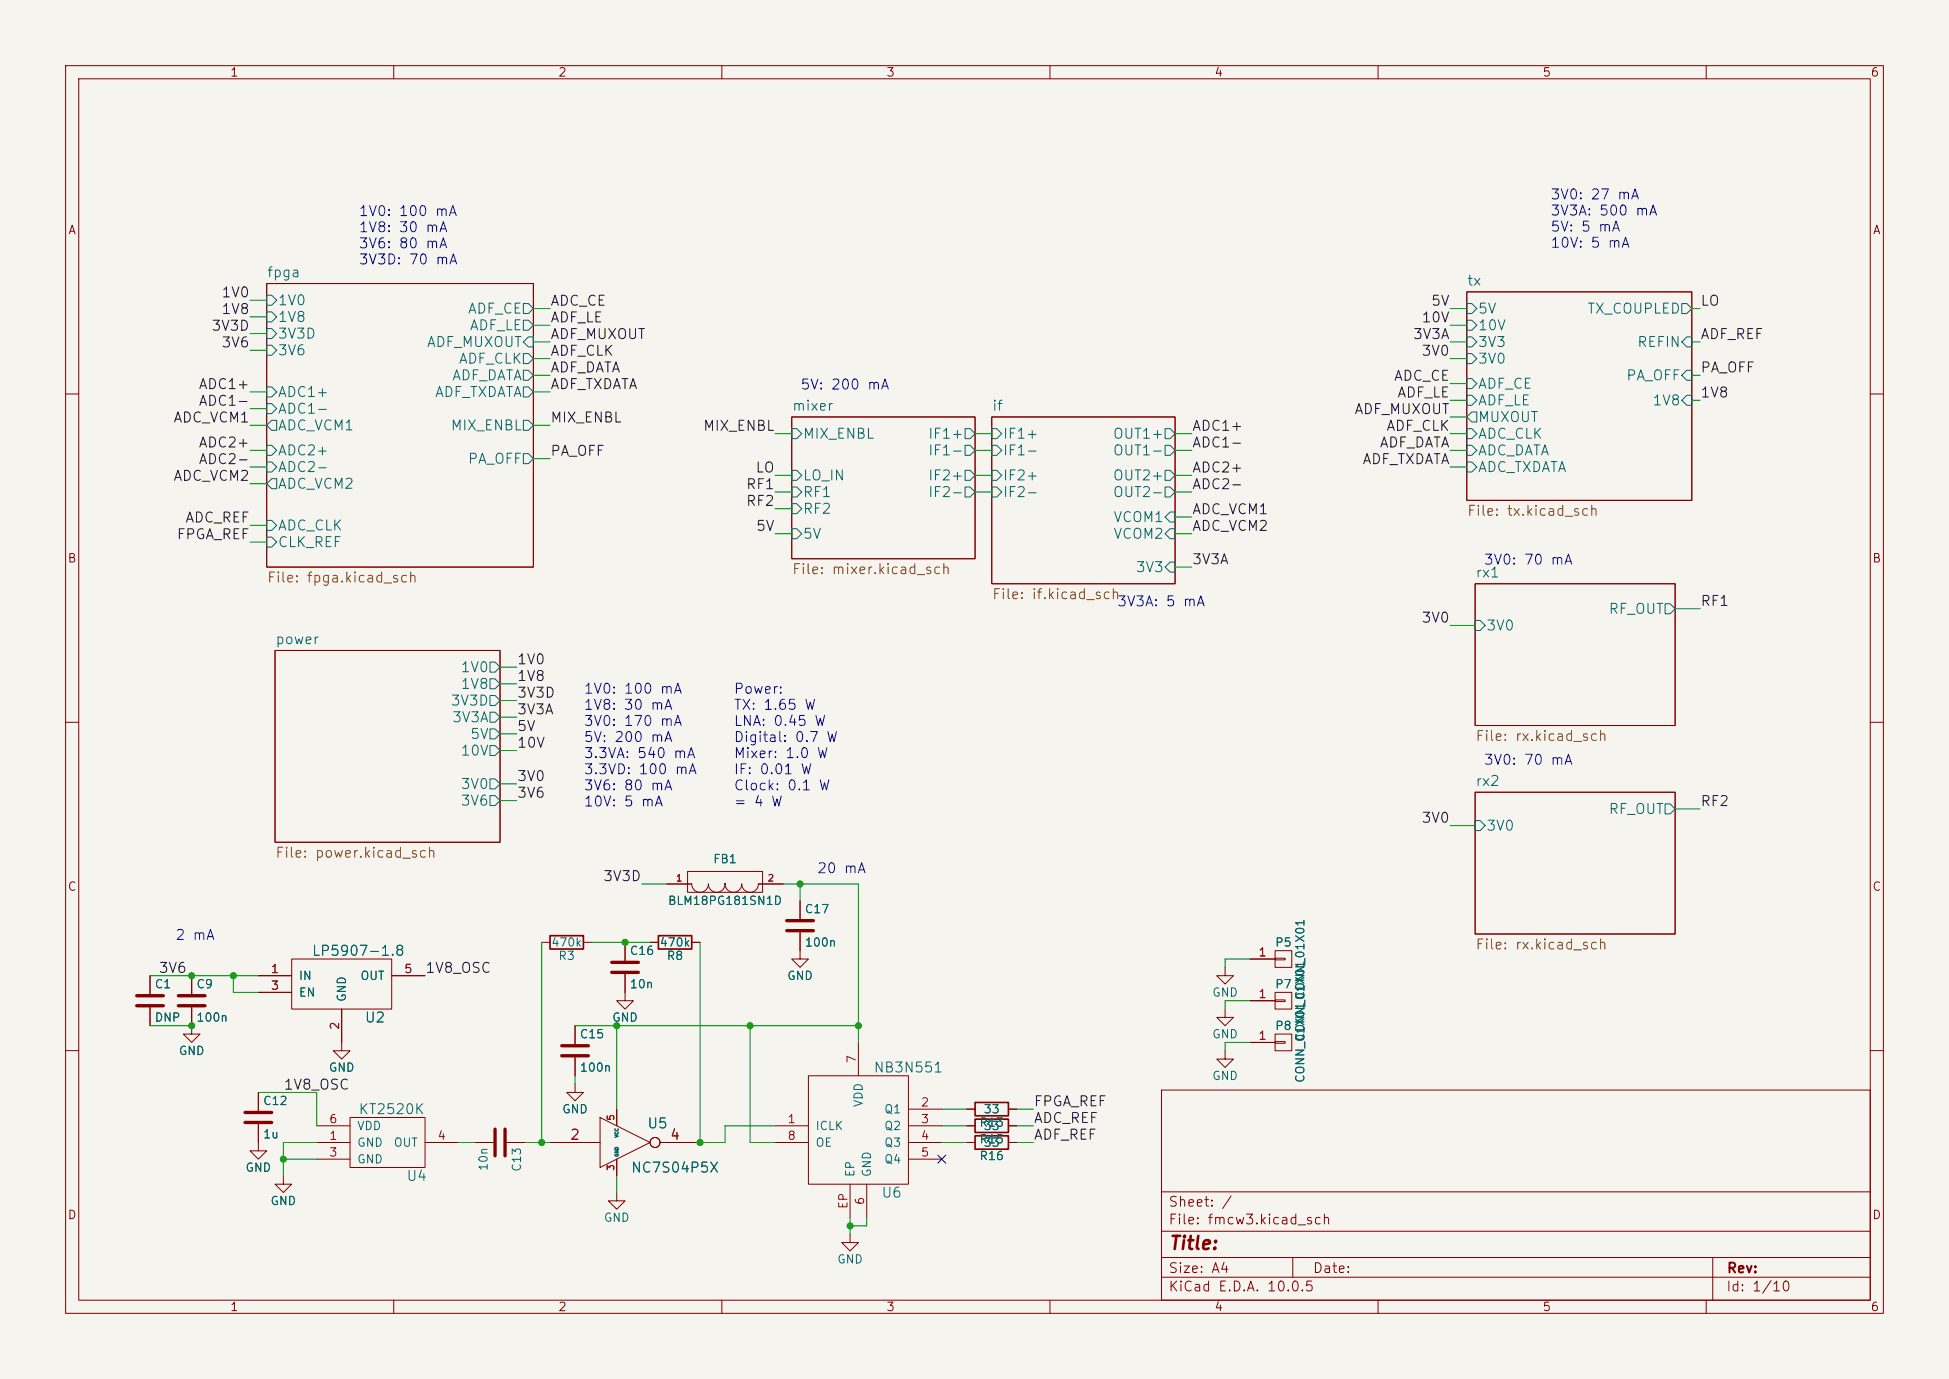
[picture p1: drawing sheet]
<svg xmlns="http://www.w3.org/2000/svg" width="297mm" height="210mm" viewBox="0 0 297 210" stroke-linecap="round" stroke-linejoin="round" font-family="sans-serif">
<path d="M0 0h297v210h-297z" fill="#f5f4ef" stroke="#f5f4ef" stroke-width=".15"/>
<g fill="none" stroke="#840000" stroke-width=".15">
<path d="M10 10h277v190h-277zM12 12h273v186h-273zM60 10v2M110 10v2M160 10v2M210 10v2M260 10v2M40.6 43.2h40.7v43.2h-40.7zM223.5 44.5h34.3v31.7h-34.3zM10 60h2M120.6 63.5h28v21.6h-28zM151.1 63.5h28v25.4h-28z"/>
<path d="M285 60h2M41.9 99.1h34.3v29.2h-34.3zM224.8 88.9h30.5v21.6h-30.5zM10 110h2M285 110h2M101.6 134.6h3.8a1.27 1.27 0 0 0 1.3 1.3 1.27 1.27 0 0 0 1.2-1.3 1.27 1.27 0 0 0 1.3 1.3 1.27 1.27 0 0 0 1.3-1.3 1.27 1.27 0 0 0 1.3 1.3 1.27 1.27 0 0 0 1.2-1.3 1.27 1.27 0 0 0 1.3 1.3 1.27 1.27 0 0 0 1.3-1.3h3.8M104.8 132.7h11.4v3.2h-11.4zM121.9 137.2v2.8M224.8 120.7h30.5v21.5h-30.5zM22.9 148.6v2.8M22.9 153.4v2.8M29.2 153.4v4.1h1.3l-1.3 1.3-1.3-1.3h1.3"/>
<path d="M29.2 148.6v2.8M39.4 148.6h5M39.4 151.1h5M44.4 146.1h15.3v7.6h-15.3zM52.1 153.7v6.3h1.2l-1.2 1.3-1.3-1.3h1.3M59.7 148.6h5.1M82.5 143.5h1.3M87.6 156.2v2.8M88.9 143.5h1.3M95.2 148.3v4.1h1.3l-1.3 1.3-1.2-1.3h1.2M95.2 143.5v2.8M99.1 143.5h1.2"/>
<path d="M105.4 143.5h1.3M121.9 142v4.1h1.3l-1.3 1.2-1.3-1.2h1.3M130.8 158.8v5M186.7 153.7v1.2h1.3l-1.3 1.3-1.3-1.3h1.3M186.7 147.3v1.3h1.3l-1.3 1.3-1.3-1.3h1.3M190.5 146.1h3.8M190.5 158.8h3.8M190.5 152.4h3.8M194.3 144.8h2.5v2.5h-2.5zM194.3 145.9h1.5v.3h-1.5zM194.3 157.5h2.5v2.5h-2.5zM194.3 158.6h1.5v.3h-1.5z"/>
<path d="M194.3 151.1h2.5v2.6h-2.5zM194.3 152.3h1.5v.2h-1.5zM10 160h2M39.4 171.2v4.1h1.2l-1.2 1.2-1.3-1.2h1.3M39.4 166.4v2.8M43.2 179.1v1.2h1.2l-1.2 1.3-1.3-1.3h1.3M48.3 171.5h5M48.3 174h5M48.3 176.5h5M53.3 170.2h11.5v7.6h-11.5zM64.8 174h5M72.4 174h2.8"/>
<path d="M77.2 174h2.8M83.8 174h7.6M87.6 165.1v1.3h1.3l-1.3 1.2-1.2-1.2h1.2M87.6 161v2.8M91.4 170.2l7.7 3.8-7.7 3.8zM94 168.9v2.6M94 176.5v2.6M100.6 174h6.1M118.1 171.5h5.1M118.1 174h5.1M123.2 163.8h15.2v16.5h-15.2zM138.4 171.5h5.1"/>
<path d="M138.4 168.9h5.1M138.4 174h5.1M138.4 176.5h5.1M147.3 171.5h1.3M147.3 168.9h1.3M147.3 174h1.3M153.7 171.5h1.2M153.7 168.9h1.2M153.7 174h1.2M177 166h108v32h-108zM186.7 160v1.3h1.3l-1.3 1.3-1.3-1.3h1.3M285 160h2"/>
<path d="M60 198v2M94 181.6v1.3h1.2l-1.2 1.3-1.3-1.3h1.3M110 198v2M129.5 188v1.2h1.3l-1.3 1.3-1.2-1.3h1.2M129.5 180.3v5.1M132.1 180.3v5.1M160 198v2M177 194.5h108M177 191.5h108M177 187.5h108M177 181.5h108M197 191.5v3"/>
<path d="M210 198v2M260 198v2M261 191.5v6.5"/>
<circle cx="99.8" cy="174" r=".76"/>
</g>
<g fill="none" stroke="#006464" stroke-width=".15">
<path d="M40.6 45h.8l.8 .7-.8 .8h-.8zM40.6 50h.8l.8 .8-.8 .8h-.8zM40.6 47.5h.8l.8 .8-.8 .7h-.8zM40.6 52.6h.8l.8 .7-.8 .8h-.8zM40.6 58.9h.8l.8 .8-.8 .8h-.8zM79.8 46.2h.7l.8 .8-.8 .8h-.7zM79.8 48.8h.7l.8 .7-.8 .8h-.7zM79.8 53.8h.7l.8 .8-.8 .8h-.7zM79.8 56.4h.7l.8 .8-.8 .7h-.7zM79.8 58.9h.7l.8 .8-.8 .8h-.7zM80.5 51.3h.8v1.5h-.8l-.7-.7zM223.5 57.7h.8l.7 .7-.7 .8h-.8z"/>
<path d="M223.5 48.8h.8l.7 .7-.7 .8h-.8zM223.5 46.2h.8l.7 .8-.7 .8h-.8zM223.5 51.3h.8l.7 .8-.7 .7h-.8zM223.5 53.8h.8l.7 .8-.7 .8h-.8zM256.3 46.2h.7l.8 .8-.8 .8h-.7zM257 51.3h.8v1.5h-.8l-.7-.7zM257 56.4h.8v1.5h-.8l-.7-.7zM40.6 79.2h.8l.8 .8-.8 .8h-.8zM40.6 61.5h.8l.8 .7-.8 .8h-.8zM40.6 67.8h.8l.8 .8-.8 .7h-.8zM40.6 70.4h.8l.8 .7-.8 .8h-.8zM41.4 64h.8v1.5h-.8l-.8-.7z"/>
<path d="M41.4 72.9h.8v1.5h-.8l-.8-.7zM79.8 64h.7l.8 .8-.8 .7h-.7zM79.8 69.1h.7l.8 .8-.8 .7h-.7zM120.6 65.3h.8l.8 .7-.8 .8h-.8zM120.6 71.6h.8l.8 .8-.8 .8h-.8zM120.6 74.2h.8l.8 .7-.8 .8h-.8zM120.6 76.7h.8l.8 .8-.8 .7h-.8zM147.1 65.3h.7l.8 .7-.8 .8h-.7zM147.1 67.8h.7l.8 .8-.8 .7h-.7zM147.1 71.6h.7l.8 .8-.8 .8h-.7zM147.1 74.2h.7l.8 .7-.8 .8h-.7zM151.1 65.3h.8l.8 .7-.8 .8h-.8z"/>
<path d="M151.1 67.8h.8l.8 .8-.8 .7h-.8zM151.1 71.6h.8l.8 .8-.8 .8h-.8zM151.1 74.2h.8l.8 .7-.8 .8h-.8zM177.5 65.3h.8l.8 .7-.8 .8h-.8zM177.5 67.8h.8l.8 .8-.8 .7h-.8zM177.5 71.6h.8l.8 .8-.8 .8h-.8zM177.5 74.2h.8l.8 .7-.8 .8h-.8zM178.3 78h.8v1.5h-.8l-.8-.8zM223.5 70.4h.8l.7 .7-.7 .8h-.8zM223.5 65.3h.8l.7 .7-.7 .8h-.8zM223.5 67.8h.8l.7 .8-.7 .7h-.8zM223.5 60.2h.8l.7 .8-.7 .7h-.8z"/>
<path d="M224.3 62.7h.7v1.6h-.7l-.8-.8zM257 60.2h.8v1.5h-.8l-.7-.7zM40.6 81.8h.8l.8 .8-.8 .7h-.8zM120.6 80.5h.8l.8 .8-.8 .7h-.8zM178.3 85.6h.8v1.5h-.8l-.8-.7zM178.3 80.5h.8v1.5h-.8l-.8-.7zM224.8 94.5h.8l.7 .8-.7 .7h-.8zM253.7 91.9h.8l.8 .8-.8 .8h-.8zM74.7 111h.7l.8 .8-.8 .7h-.7zM74.7 100.8h.7l.8 .8-.8 .8h-.7zM74.7 105.9h.7l.8 .8-.8 .7h-.7zM74.7 103.4h.7l.8 .7-.8 .8h-.7z"/>
<path d="M74.7 108.5h.7l.8 .7-.8 .8h-.7zM74.7 118.6h.7l.8 .8-.8 .7h-.7zM74.7 113.5h.7l.8 .8-.8 .8h-.7zM74.7 121.2h.7l.8 .7-.8 .8h-.7zM224.8 125h.8l.7 .7-.7 .8h-.8zM253.7 122.4h.8l.8 .8-.8 .8h-.8z"/>
</g>
<path d="M83.8 142.5h5.1v2h-5.1zM100.3 142.5h5.1v2h-5.1zM148.6 173h5.1v2h-5.1zM148.6 167.9h5.1v2h-5.1zM148.6 170.4h5.1v2.1h-5.1z" fill="none" stroke="#840000" stroke-width=".25"/>
<g fill="none" stroke="#840000" stroke-width=".51">
<path d="M20.8 151.6h4.1M20.8 153.2h4.1M27.2 151.6h4M27.2 153.2h4M85.6 159.3h4.1M93.2 146.6h4.1M93.2 148.1h4.1M119.9 140.2h4.1M119.9 141.7h4.1M37.3 169.4h4.1M37.3 170.9h4.1M75.4 172v4"/>
<path d="M77 172v4M85.6 160.8h4.1"/>
</g>
<circle cx="110.5" cy="134.6" r=".08" fill="#840000" stroke="#840000" stroke-width=".15"/>
<g fill="none" stroke="#009600" stroke-width=".15">
<path d="M38.1 59.7h2.5M38.1 45.7h2.5M38.1 48.3h2.5M38.1 53.3h2.5M38.1 50.8h2.5M81.3 49.5h2.5M81.3 59.7h2.5M81.3 52.1h2.5M81.3 57.2h2.5M81.3 47h2.5M81.3 54.6h2.5M221 49.5h2.5"/>
<path d="M221 52.1h2.5M221 47h2.5M221 54.6h2.5M221 58.4h2.5M257.8 52.1h1.3M257.8 57.2h1.3M257.8 47h1.3M38.1 68.6h2.5M38.1 64.8h2.5M38.1 62.2h2.5M38.1 71.1h2.5M38.1 73.7h2.5"/>
<path d="M81.3 64.8h2.5M81.3 69.9h2.5M118.1 74.9h2.5M118.1 66h2.5M118.1 72.4h2.5M118.1 77.5h2.5M148.6 74.9h2.5M148.6 68.6h2.5M148.6 66h2.5M148.6 72.4h2.5M179.1 74.9h2.5M179.1 68.6h2.5"/>
<path d="M179.1 78.7h2.5M179.1 66h2.5M179.1 72.4h2.5M221 63.5h2.5M221 61h2.5M221 68.6h2.5M221 71.1h2.5M221 66h2.5M257.8 61h1.3M38.1 80h2.5M38.1 82.6h2.5M118.1 81.3h2.5"/>
<path d="M179.1 86.4h2.5M179.1 81.3h2.5M221 95.3h3.8M255.3 92.7h3.8M76.2 109.2h2.5M76.2 104.1h2.5M76.2 101.6h2.5M76.2 106.7h2.5M76.2 111.8h2.5M76.2 119.4h2.5M76.2 114.3h2.5M76.2 121.9h2.5"/>
<path d="M97.8 134.6h3.8M119.4 134.6h11.4v24.2M121.9 134.6v2.6M221 125.7h3.8M255.3 123.2h3.8M22.9 156.2h6.3M22.9 148.6h16.5M35.6 148.6v2.5h3.8M82.5 143.5v30.5M87.6 156.2h43.2M90.2 143.5h8.9M94 156.2v12.7"/>
<path d="M106.7 143.5v30.5h3.8v-2.5h7.6M114.3 156.2v17.8h3.8M190.5 146.1h-3.8v1.2M190.5 152.4h-3.8v1.3M190.5 158.8h-3.8v1.2M39.4 166.4h8.9v5.1M43.2 176.5h5.1M48.3 174h-5.1v5.1M69.8 174h2.6M80 174h3.8M87.6 163.8v1.3M94 179.1v2.5"/>
<path d="M143.5 174h3.8M143.5 171.5h3.8M143.5 168.9h3.8M154.9 174h2.6M154.9 171.5h2.6M154.9 168.9h2.6M129.5 185.4v2.6M132.1 185.4v1.3h-2.6"/>
</g>
<path d="M142.9 175.9l1.2 1.2M144.1 175.9l-1.2 1.2" fill="none" stroke="#000084" stroke-width=".15"/>
<g fill="#009600" stroke="#009600" stroke-width=".15">
<circle cx="114.3" cy="156.2" r=".46"/>
<circle cx="106.7" cy="174" r=".46"/>
<circle cx="94" cy="156.2" r=".46"/>
<circle cx="95.2" cy="143.5" r=".46"/>
<circle cx="82.5" cy="174" r=".46"/>
<circle cx="129.5" cy="186.7" r=".46"/>
<circle cx="121.9" cy="134.6" r=".46"/>
<circle cx="130.8" cy="156.2" r=".46"/>
<circle cx="35.6" cy="148.6" r=".46"/>
<circle cx="29.2" cy="148.6" r=".46"/>
<circle cx="29.2" cy="156.2" r=".46"/>
<circle cx="43.2" cy="176.5" r=".46"/>
</g>
<text font-size="2" fill="#840000" x="178" y="190.8">Title:</text>
<g font-size="1.5" fill="#0000c2">
<text x="54.6" y="33.3">1V0: 100 mA</text>
<text x="54.6" y="35.7">1V8: 30 mA</text>
<text x="236.2" y="30.8">3V0: 27 mA</text>
<text x="236.2" y="33.2">3V3A: 500 mA</text>
<text x="236.2" y="35.7">5V: 5 mA</text>
<text x="54.6" y="38.2">3V6: 80 mA</text>
<text x="54.6" y="40.7">3V3D: 70 mA</text>
<text x="236.2" y="38.1">10V: 5 mA</text>
<text x="121.9" y="59.7">5V: 200 mA</text>
<text x="226" y="86.4">3V0: 70 mA</text>
<text x="170.1" y="92.7">3V3A: 5 mA</text>
<text x="88.8" y="106">1V0: 100 mA</text>
<text x="111.7" y="106">Power:</text>
<text x="88.8" y="108.5">1V8: 30 mA</text>
<text x="88.8" y="110.9">3V0: 170 mA</text>
<text x="88.8" y="113.4">5V: 200 mA</text>
<text x="111.7" y="108.5">TX: 1.65 W</text>
<text x="111.7" y="110.9">LNA: 0.45 W</text>
<text x="111.7" y="113.4">Digital: 0.7 W</text>
<text x="88.8" y="115.8">3.3VA: 540 mA</text>
<text x="88.8" y="118.3">3.3VD: 100 mA</text>
<text x="111.7" y="115.8">Mixer: 1.0 W</text>
<text x="111.7" y="118.3">IF: 0.01 W</text>
<text x="226" y="116.9">3V0: 70 mA</text>
<text x="88.8" y="120.8">3V6: 80 mA</text>
<text x="88.8" y="123.2">10V: 5 mA</text>
<text x="111.7" y="120.8">Clock: 0.1 W</text>
<text x="111.7" y="123.2">= 4 W</text>
<text x="124.4" y="133.4">20 mA</text>
<text x="26.6" y="143.5">2 mA</text>
</g>
<g font-size="1.5" fill="#0f0f0f">
<text x="33.6" y="45.7">1V0</text>
<text x="83.8" y="46.9">ADC_CE</text>
<text x="218" y="46.9">5V</text>
<text x="259" y="46.9">LO</text>
<text x="32.1" y="50.8">3V3D</text>
<text x="33.6" y="48.2">1V8</text>
<text x="33.6" y="53.3">3V6</text>
<text x="83.8" y="52">ADF_MUXOUT</text>
<text x="83.8" y="49.5">ADF_LE</text>
<text x="215.2" y="52">3V3A</text>
<text x="216.5" y="49.5">10V</text>
<text x="259" y="52">ADF_REF</text>
<text x="30.2" y="59.6">ADC1+</text>
<text x="83.8" y="57.1">ADF_DATA</text>
<text x="83.8" y="59.6">ADF_TXDATA</text>
<text x="83.8" y="54.6">ADF_CLK</text>
<text x="212.3" y="58.4">ADC_CE</text>
<text x="216.5" y="54.6">3V0</text>
<text x="259" y="57.1">PA_OFF</text>
<text x="26.3" y="64.7">ADC_VCM1</text>
<text x="30.2" y="62.2">ADC1-</text>
<text x="83.8" y="64.7">MIX_ENBL</text>
<text x="107" y="66">MIX_ENBL</text>
<text x="181.6" y="66">ADC1+</text>
<text x="206.3" y="63.5">ADF_MUXOUT</text>
<text x="211.1" y="66">ADF_CLK</text>
<text x="212.8" y="60.9">ADF_LE</text>
<text x="259" y="60.9">1V8</text>
<text x="30.2" y="71.1">ADC2-</text>
<text x="30.2" y="68.5">ADC2+</text>
<text x="83.8" y="69.8">PA_OFF</text>
<text x="181.6" y="68.5">ADC1-</text>
<text x="207.5" y="71.1">ADF_TXDATA</text>
<text x="210.1" y="68.5">ADF_DATA</text>
<text x="26.3" y="73.6">ADC_VCM2</text>
<text x="113.6" y="77.4">RF2</text>
<text x="113.6" y="74.9">RF1</text>
<text x="115" y="72.3">LO</text>
<text x="181.6" y="72.3">ADC2+</text>
<text x="181.6" y="74.9">ADC2-</text>
<text x="26.8" y="82.5">FPGA_REF</text>
<text x="28.1" y="80">ADC_REF</text>
<text x="115.1" y="81.2">5V</text>
<text x="181.6" y="81.2">ADC_VCM2</text>
<text x="181.6" y="78.7">ADC_VCM1</text>
<text x="181.6" y="86.3">3V3A</text>
<text x="216.5" y="95.2">3V0</text>
<text x="259" y="92.7">RF1</text>
<text x="78.7" y="101.6">1V0</text>
<text x="78.7" y="104.1">1V8</text>
<text x="78.7" y="106.6">3V3D</text>
<text x="78.7" y="111.7">5V</text>
<text x="78.7" y="109.2">3V3A</text>
<text x="78.7" y="114.3">10V</text>
<text x="78.7" y="119.3">3V0</text>
<text x="78.7" y="121.9">3V6</text>
<text x="216.5" y="125.7">3V0</text>
<text x="259" y="123.1">RF2</text>
<text x="91.8" y="134.6">3V3D</text>
<text x="24.1" y="148.5">3V6</text>
<text x="64.7" y="148.5">1V8_OSC</text>
<text x="43.1" y="166.3">1V8_OSC</text>
<text x="157.4" y="171.4">ADC_REF</text>
<text x="157.4" y="173.9">ADF_REF</text>
<text x="157.4" y="168.9">FPGA_REF</text>
</g>
<g font-size="1.5" fill="#006464">
<text x="40.6" y="42.6">fpga</text>
<text x="42.2" y="46.9">1V0</text>
<text x="223.5" y="43.9">tx</text>
<text x="42.2" y="52">3V3D</text>
<text x="42.2" y="49.4">1V8</text>
<text x="64.9" y="53.2">ADF_MUXOUT</text>
<text x="71.2" y="48.1">ADF_CE</text>
<text x="71.5" y="50.7">ADF_LE</text>
<text x="225.1" y="50.7">10V</text>
<text x="225.1" y="48.1">5V</text>
<text x="225.1" y="53.2">3V3</text>
<text x="241.8" y="48.1">TX_COUPLED</text>
<text x="249.4" y="53.2">REFIN</text>
<text x="42.2" y="54.5">3V6</text>
<text x="68.8" y="58.3">ADF_DATA</text>
<text x="69.8" y="55.8">ADF_CLK</text>
<text x="225.1" y="59.6">ADF_CE</text>
<text x="225.1" y="55.8">3V0</text>
<text x="247.7" y="58.3">PA_OFF</text>
<text x="42.2" y="60.8">ADC1+</text>
<text x="42.2" y="63.4">ADC1-</text>
<text x="42.2" y="65.9">ADC_VCM1</text>
<text x="66.2" y="60.8">ADF_TXDATA</text>
<text x="68.6" y="65.9">MIX_ENBL</text>
<text x="120.6" y="62.9">mixer</text>
<text x="151.1" y="62.9">if</text>
<text x="225.1" y="64.7">MUXOUT</text>
<text x="225.1" y="62.1">ADF_LE</text>
<text x="251.7" y="62.1">1V8</text>
<text x="42.2" y="69.7">ADC2+</text>
<text x="71.2" y="71">PA_OFF</text>
<text x="122.2" y="67.2">MIX_ENBL</text>
<text x="141.3" y="67.2">IF1+</text>
<text x="141.3" y="69.7">IF1-</text>
<text x="152.7" y="67.2">IF1+</text>
<text x="152.7" y="69.7">IF1-</text>
<text x="169.5" y="67.2">OUT1+</text>
<text x="169.5" y="69.7">OUT1-</text>
<text x="225.1" y="67.2">ADC_CLK</text>
<text x="225.1" y="69.7">ADC_DATA</text>
<text x="42.2" y="72.3">ADC2-</text>
<text x="42.2" y="74.8">ADC_VCM2</text>
<text x="122.2" y="73.5">LO_IN</text>
<text x="122.2" y="76.1">RF1</text>
<text x="141.3" y="73.5">IF2+</text>
<text x="141.3" y="76.1">IF2-</text>
<text x="152.7" y="73.5">IF2+</text>
<text x="152.7" y="76.1">IF2-</text>
<text x="169.5" y="73.5">OUT2+</text>
<text x="169.5" y="76.1">OUT2-</text>
<text x="225.1" y="72.3">ADC_TXDATA</text>
<text x="42.2" y="81.2">ADC_CLK</text>
<text x="42.2" y="83.7">CLK_REF</text>
<text x="122.2" y="82.4">5V</text>
<text x="122.2" y="78.6">RF2</text>
<text x="169.6" y="79.9">VCOM1</text>
<text x="169.6" y="82.4">VCOM2</text>
<text x="173" y="87.5">3V3</text>
<text x="224.7" y="88.3">rx1</text>
<text x="245" y="93.9">RF_OUT</text>
<text x="41.9" y="98.5">power</text>
<text x="226.4" y="96.4">3V0</text>
<text x="68.6" y="107.8">3V3D</text>
<text x="70.1" y="102.8">1V0</text>
<text x="70.1" y="105.3">1V8</text>
<text x="68.8" y="110.4">3V3A</text>
<text x="71.5" y="112.9">5V</text>
<text x="70.1" y="115.5">10V</text>
<text x="70.1" y="120.5">3V0</text>
<text x="70.1" y="123.1">3V6</text>
<text x="224.7" y="120.1">rx2</text>
<text x="245" y="124.3">RF_OUT</text>
<text x="226.4" y="126.9">3V0</text>
<text x="47.4" y="145.9">LP5907-1.8</text>
<text x="55.5" y="156.1">U2</text>
<text x="133" y="163.7">NB3N551</text>
<text x="54.5" y="170.1">KT2520K</text>
<text x="98.5" y="172.2">U5</text>
<text x="96" y="179">NC7S04P5X</text>
<text x="61.8" y="180.2">U4</text>
<text x="134.2" y="182.8">U6</text>
</g>
<g font-size="1.5" fill="#725600">
<text x="223.5" y="78.9">File: tx.kicad_sch</text>
<text x="40.6" y="89.1">File: fpga.kicad_sch</text>
<text x="120.6" y="87.8">File: mixer.kicad_sch</text>
<text x="151.1" y="91.6">File: if.kicad_sch</text>
<text x="224.7" y="113.2">File: rx.kicad_sch</text>
<text x="41.9" y="131">File: power.kicad_sch</text>
<text x="224.7" y="145">File: rx.kicad_sch</text>
</g>
<g font-size="1.5" fill="#a90000">
<text x="86.8" y="174">2</text>
<text x="102" y="174">4</text>
</g>
<g font-size="1.5" fill="#840000">
<text x="178" y="184.1">Sheet: /</text>
<text x="178" y="186.8">File: fmcw3.kicad_sch</text>
<text x="178" y="197">KiCad E.D.A. 10.0.5</text>
<text x="178" y="194.2">Size: A4</text>
<text x="200" y="194.2">Date:</text>
<text x="263" y="197">Id: 1/10</text>
<text x="263" y="194.2">Rev:</text>
</g>
<g font-size="1.3" fill="#840000">
<text x="35" y="12">1</text>
<text x="85" y="12">2</text>
<text x="135" y="12">3</text>
<text x="185" y="12">4</text>
<text x="235" y="12">5</text>
<text x="285" y="12">6</text>
<text x="10.3" y="36">A</text>
<text x="285.3" y="36">A</text>
<text x="10.2" y="86">B</text>
<text x="285.2" y="86">B</text>
<text x="10.2" y="136">C</text>
<text x="285.2" y="136">C</text>
<text x="10.2" y="186">D</text>
<text x="285.2" y="186">D</text>
<text x="35" y="200">1</text>
<text x="85" y="200">2</text>
<text x="135" y="200">3</text>
<text x="185" y="200">4</text>
<text x="235" y="200">5</text>
<text x="285" y="200">6</text>
</g>
<g font-size="1.3" fill="#006464">
<text x="108.6" y="131.8">FB1</text>
<text x="101.7" y="138.1">BLM18PG181SN1D</text>
<text x="122.5" y="139.4">C17</text>
<text x="45.4" y="149.6">IN</text>
<text x="54.8" y="149.6">OUT</text>
<text x="83.9" y="144.5">470k</text>
<text x="85" y="146.5">R3</text>
<text x="95.9" y="145.7">C16</text>
<text x="100.4" y="144.5">470k</text>
<text x="101.5" y="146.5">R8</text>
<text x="119.9" y="149.6">GND</text>
<text x="122.5" y="144.5">100n</text>
<text x="194.2" y="144.5">P5</text>
<text x="23.5" y="150.8">C1</text>
<text x="23.5" y="155.9">DNP</text>
<text x="29.8" y="150.8">C9</text>
<text x="29.8" y="155.9">100n</text>
<text x="45.4" y="152.1">EN</text>
<text x="53" y="152.7" transform="rotate(-90 53 152.7)">GND</text>
<text x="93.2" y="155.9">GND</text>
<text x="95.9" y="150.8">10n</text>
<text x="184.6" y="152.1">GND</text>
<text x="194.2" y="150.8">P7</text>
<text x="27.1" y="161">GND</text>
<text x="88.2" y="158.4">C15</text>
<text x="184.6" y="158.4">GND</text>
<text x="194.2" y="157.2">P8</text>
<text x="199.1" y="158.7" transform="rotate(-90 199.1 158.7)">CONN_01X01</text>
<text x="50" y="163.5">GND</text>
<text x="88.2" y="163.5">100n</text>
<text x="184.6" y="164.8">GND</text>
<text x="199.1" y="165" transform="rotate(-90 199.1 165)">CONN_01X01 CONN_01X01</text>
<text x="40" y="168.6">C12</text>
<text x="40" y="173.7">1u</text>
<text x="54.3" y="172.4">VDD</text>
<text x="85.6" y="169.9">GND</text>
<text x="124.2" y="172.4">ICLK</text>
<text x="131.8" y="168.7" transform="rotate(-90 131.8 168.7)">VDD</text>
<text x="134.6" y="169.9">Q1</text>
<text x="134.6" y="172.4">Q2</text>
<text x="149.2" y="171.9">R13</text>
<text x="149.8" y="169.9">33</text>
<text x="149.8" y="172.4">33</text>
<text x="37.3" y="178.8">GND</text>
<text x="54.3" y="175">GND</text>
<text x="54.3" y="177.5">GND</text>
<text x="59.9" y="175">OUT</text>
<text x="74.6" y="178.4" transform="rotate(-90 74.6 178.4)">10n</text>
<text x="79.7" y="178.6" transform="rotate(-90 79.7 178.6)">C13</text>
<text x="124.2" y="175">OE</text>
<text x="130.5" y="179.4" transform="rotate(-90 130.5 179.4)">EP</text>
<text x="133" y="179.4" transform="rotate(-90 133 179.4)">GND</text>
<text x="134.6" y="175">Q3</text>
<text x="134.6" y="177.5">Q4</text>
<text x="149.2" y="177">R16</text>
<text x="149.2" y="174.4">R15</text>
<text x="149.8" y="175">33</text>
<text x="41.1" y="183.8">GND</text>
<text x="91.9" y="186.4">GND</text>
<text x="127.5" y="192.7">GND</text>
</g>
<g font-size="1.3" fill="#a90000">
<text x="41.2" y="148.5">1</text>
<text x="61.5" y="148.5">5</text>
<text x="191.7" y="146">1</text>
<text x="41.2" y="151">3</text>
<text x="191.7" y="152.3">1</text>
<text x="52" y="156.9" transform="rotate(-90 52 156.9)">2</text>
<text x="191.7" y="158.7">1</text>
<text x="130.7" y="162" transform="rotate(-90 130.7 162)">7</text>
<text x="50.1" y="173.9">1</text>
<text x="50.1" y="171.4">6</text>
<text x="66.6" y="173.9">4</text>
<text x="119.9" y="171.4">1</text>
<text x="119.9" y="173.9">8</text>
<text x="140.2" y="168.8">2</text>
<text x="140.2" y="171.4">3</text>
<text x="140.2" y="173.9">4</text>
<text x="50.1" y="176.4">3</text>
<text x="140.2" y="176.4">5</text>
<text x="129.5" y="184.2" transform="rotate(-90 129.5 184.2)">EP</text>
<text x="132" y="183.6" transform="rotate(-90 132 183.6)">6</text>
</g>
<g font-size="1" fill="#a90000">
<text x="102.9" y="134.5">1</text>
<text x="116.9" y="134.5">2</text>
<text x="93.9" y="170.8" transform="rotate(-90 93.9 170.8)">5</text>
<text x="93.9" y="178.4" transform="rotate(-90 93.9 178.4)">3</text>
</g>
<g font-size=".5" fill="#006464">
<text x="94.4" y="173.3" transform="rotate(-90 94.4 173.3)">VCC</text>
<text x="94.4" y="176.2" transform="rotate(-90 94.4 176.2)">GND</text>
</g>
</svg>
